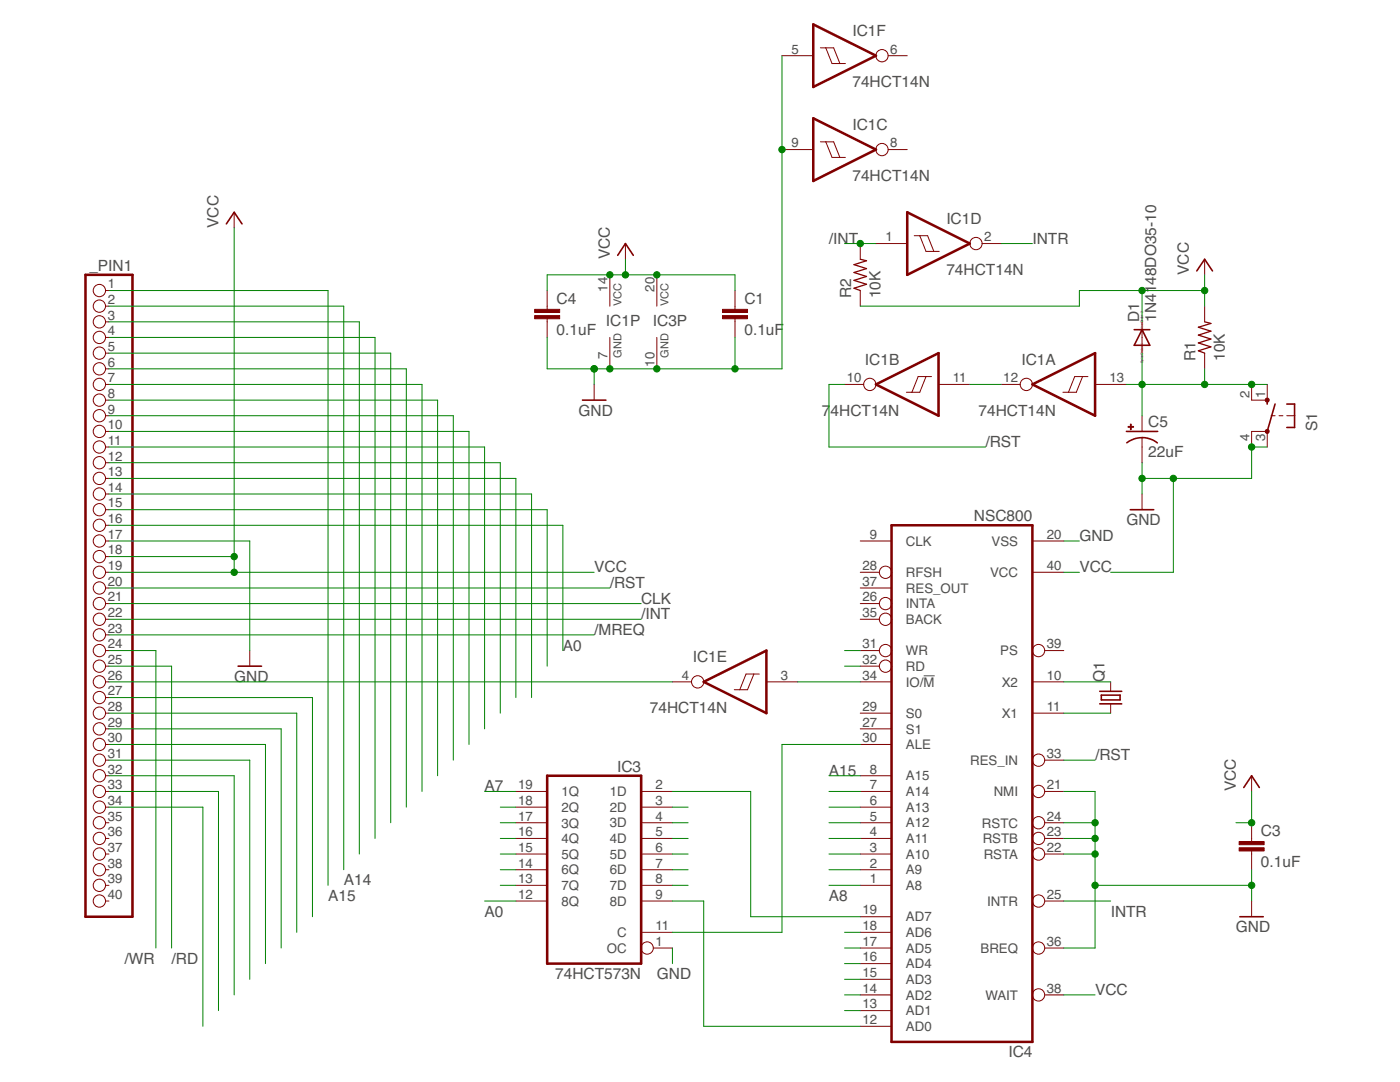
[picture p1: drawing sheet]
<svg xmlns="http://www.w3.org/2000/svg" width="279mm" height="216mm" viewBox="0 0 279 216" stroke-linecap="round" stroke-linejoin="round" font-family="sans-serif">
<path d="M184.3 134.9h2.2" fill="none" stroke="#505050" stroke-width=".2"/>
<path d="M162.3 4.9l12.5 6.2-12.5 6.3zM162.3 23.6l12.5 6.2-12.5 6.3zM17.1 54.8h9.3v128.1h-9.3zM181.1 42.4l12.4 6.2-12.4 6.2zM174.8 76.7l12.5-6.2v12.5zM206 76.7l12.5-6.2v12.5zM177.9 104.8h28.1v103.1h-28.1zM140.4 136.1l12.6-6.3v12.5zM109.2 154.8h18.8v37.5h-18.8z" fill="none" stroke="#800000" stroke-width=".51"/>
<g fill="none" stroke="#800000" stroke-width=".2">
<path d="M156.1 11.1h6.2M163.7 9.5h2.7l1.2 3.2M164.8 9.5l1.3 3.2h2.6M177.2 11.1h3.9M156.1 29.8h6.2M163.7 28.3h2.7l1.2 3.1M164.8 28.3l1.3 3.1h2.6M177.2 29.8h3.9M21.1 58h.6M46.7 42.4v3.1M109.2 58v3.7M121.7 54.8v6.3"/>
<path d="M124.8 48.6v3.1M131.1 54.8v6.3M146.7 58v3.7M171.7 48.6v3.1M171.7 58v3.1M174.8 48.6h6.3M182.5 47h2.6l1.3 3.2M183.6 47l1.2 3.2h2.7M196 48.6h3.8M240.4 51.7v3.1M21.1 61.1h.6M21.1 64.2h.6"/>
<path d="M21.1 67.3h.6M21.1 70.5h.6M21.1 73.6h.6M21.1 76.7h.6M21.1 79.8h.6M109.2 63.6v3.7M118.6 76.7v3.1M121.7 67.3v6.3M131.1 67.3v6.3M146.7 63.6v3.7M168.6 76.7h3.8M184.8 75.1l-1.2 3.2h-2.7"/>
<path d="M185.9 75.1h-2.7l-1.2 3.2M187.3 76.7h6.2M199.8 76.7h3.8M216 75.1l-1.2 3.2h-2.7M217.1 75.1h-2.6l-1.3 3.2M218.5 76.7h6.3M227.9 64.2v6.3M240.4 61.1v3.1M240.4 70.5v3.1M249.8 76.7v3.1h3.1v-3.1M21.1 83h.6M21.1 86.1h.6"/>
<path d="M21.1 89.2h.6M21.1 92.3h.6M21.1 95.5h.6M21.1 98.6h.6M227.9 83v3.1M227.9 87.3v5M227.9 98.6v3.1M249.8 89.2v-3.1h3.1v3.1M253.7 83h.8M255.2 83h.8M256.8 83h1.6M21.1 101.7h.6"/>
<path d="M21.1 104.8h.6M21.1 107.9h.6M21.1 111.1h.6M21.1 114.2h.6M21.1 117.3h.6M171.7 107.9h6.2M171.7 114.2h3.8M171.7 117.3h6.2M206 107.9h6.3M206 114.2h6.3M21.1 120.4h.6M21.1 123.6h.6"/>
<path d="M21.1 126.7h.6M21.1 129.8h.6M21.1 132.9h.6M21.1 136.1h.6M21.1 139.2h.6M49.8 129.8v3.1M134.2 136.1h3.8M150.5 134.5l-1.3 3.1h-2.7M151.5 134.5h-2.6l-1.3 3.1M153 136.1h6.2M171.7 120.4h3.8M171.7 123.6h3.8"/>
<path d="M171.7 129.8h3.8M171.7 132.9h3.8M171.7 136.1h6.2M206 136.1h6.3M208.5 129.8h3.8M221.7 136.1v1.8M21.1 142.3h.6M21.1 145.4h.6M21.1 148.5h.6M21.1 151.7h.6M21.1 154.8h.6M21.1 157.9h.6"/>
<path d="M103 157.9h6.2M128 157.9h6.2M171.7 142.3h6.2M171.7 145.4h6.2M171.7 148.5h6.2M171.7 154.8h6.2M171.7 157.9h6.2M206 142.3h6.3M208.5 151.7h3.8M208.5 157.9h3.8M221.7 140.4v1.9M249.8 154.8v3.1"/>
<path d="M21.1 161.1h.6M21.1 164.2h.6M21.1 167.3h.6M21.1 170.4h.6M21.1 173.5h.6M21.1 176.7h.6M21.1 179.8h.6M103 161.1h6.2M103 164.2h6.2M103 167.3h6.2M103 170.4h6.2M103 173.5h6.2"/>
<path d="M103 176.7h6.2M103 179.8h6.2M128 161.1h6.2M128 164.2h6.2M128 167.3h6.2M128 170.4h6.2M128 173.5h6.2M128 176.7h6.2M128 179.8h6.2M171.7 161.1h6.2M171.7 164.2h6.2M171.7 167.3h6.2"/>
<path d="M171.7 170.4h6.2M171.7 173.5h6.2M171.7 176.7h6.2M208.5 164.2h3.8M208.5 167.3h3.8M208.5 170.4h3.8M208.5 179.8h3.8M249.8 164.2v3.7M249.8 169.8v3.7M249.8 179.8v3.1M128 186h6.2M130.4 189.2h3.8"/>
<path d="M171.7 189.2h6.2M171.7 186h6.2M171.7 198.5h6.2M171.7 195.4h6.2M171.7 192.3h6.2M171.7 182.9h6.2M208.5 189.2h3.8M208.5 198.5h3.8M171.7 204.8h6.2M171.7 201.7h6.2"/>
<circle cx="176" cy="11.1" r="1.23"/>
<circle cx="176" cy="29.8" r="1.23"/>
<circle cx="19.8" cy="58" r="1.23"/>
<circle cx="194.8" cy="48.6" r="1.23"/>
<circle cx="19.8" cy="73.6" r="1.23"/>
<circle cx="19.8" cy="67.3" r="1.23"/>
<circle cx="19.8" cy="61.1" r="1.23"/>
<circle cx="19.8" cy="76.7" r="1.23"/>
<circle cx="19.8" cy="64.2" r="1.23"/>
<circle cx="19.8" cy="70.5" r="1.23"/>
<circle cx="19.8" cy="79.8" r="1.23"/>
<circle cx="173.6" cy="76.7" r="1.23"/>
<circle cx="204.8" cy="76.7" r="1.23"/>
<circle cx="19.8" cy="92.3" r="1.23"/>
<circle cx="19.8" cy="95.5" r="1.23"/>
<circle cx="19.8" cy="98.6" r="1.23"/>
<circle cx="19.8" cy="89.2" r="1.23"/>
<circle cx="19.8" cy="86.1" r="1.23"/>
<circle cx="19.8" cy="83" r="1.23"/>
<circle cx="19.8" cy="117.3" r="1.23"/>
<circle cx="19.8" cy="108" r="1.23"/>
<circle cx="19.8" cy="111.1" r="1.23"/>
<circle cx="19.8" cy="114.2" r="1.23"/>
<circle cx="19.8" cy="104.8" r="1.23"/>
<circle cx="19.8" cy="101.7" r="1.23"/>
<circle cx="176.7" cy="114.2" r="1.23"/>
<circle cx="19.8" cy="139.2" r="1.23"/>
<circle cx="19.8" cy="126.7" r="1.23"/>
<circle cx="19.8" cy="123.6" r="1.23"/>
<circle cx="19.8" cy="120.4" r="1.23"/>
<circle cx="19.8" cy="129.8" r="1.23"/>
<circle cx="19.8" cy="136.1" r="1.23"/>
<circle cx="19.8" cy="132.9" r="1.23"/>
<circle cx="139.2" cy="136.1" r="1.23"/>
<circle cx="176.7" cy="132.9" r="1.23"/>
<circle cx="176.7" cy="123.6" r="1.23"/>
<circle cx="176.7" cy="120.4" r="1.23"/>
<circle cx="176.7" cy="129.8" r="1.23"/>
<circle cx="207.3" cy="129.8" r="1.23"/>
<circle cx="19.8" cy="148.5" r="1.23"/>
<circle cx="19.8" cy="157.9" r="1.23"/>
<circle cx="19.8" cy="142.3" r="1.23"/>
<circle cx="19.8" cy="145.4" r="1.23"/>
<circle cx="19.8" cy="151.7" r="1.23"/>
<circle cx="19.8" cy="154.8" r="1.23"/>
<circle cx="207.3" cy="151.7" r="1.23"/>
<circle cx="207.3" cy="157.9" r="1.23"/>
<circle cx="19.8" cy="170.4" r="1.23"/>
<circle cx="19.8" cy="167.3" r="1.23"/>
<circle cx="19.8" cy="164.2" r="1.23"/>
<circle cx="19.8" cy="161.1" r="1.23"/>
<circle cx="19.8" cy="173.5" r="1.23"/>
<circle cx="19.8" cy="179.8" r="1.23"/>
<circle cx="19.8" cy="176.7" r="1.23"/>
<circle cx="207.3" cy="167.3" r="1.23"/>
<circle cx="207.3" cy="170.4" r="1.23"/>
<circle cx="207.3" cy="164.2" r="1.23"/>
<circle cx="207.3" cy="179.8" r="1.23"/>
<circle cx="129.2" cy="189.2" r="1.23"/>
<circle cx="207.3" cy="189.2" r="1.23"/>
<circle cx="207.3" cy="198.5" r="1.23"/>
</g>
<g fill="#800000" stroke="#800000" stroke-width=".2">
<path d="M144.2 63h5v.6h-5z"/>
<path d="M144.2 61.7h5v.7h-5z"/>
<path d="M247.3 169.2h5v.6h-5z"/>
<path d="M247.3 167.9h5v.7h-5z"/>
<path d="M106.7 63h5v.6h-5z"/>
<path d="M106.7 61.7h5v.7h-5z"/>
<path d="M225.1 85.1h1.1v.2h-1.1z"/>
<path d="M225.6 84.6h.2v1.1h-.2z"/>
</g>
<g fill="none" stroke="#800000" stroke-width=".32">
<path d="M45.2 44.7l1.5-2.3 1.6 2.3M123.3 50.9l1.5-2.3 1.6 2.3M238.8 54.1l1.6-2.4 1.6 2.4M116.2 79.8h4.7M226.4 65.8h3.1M227.9 65.8l1.6 3.1h-3.1zM252.9 79.8v.8M224.8 86.1h6.2M224.9 88.3a5 5 0 0 1 6.1 .1M254.5 80.6l-1.6 5.5M256.8 80.6h1.6v4.7h-1.6M225.6 101.7h4.7"/>
<path d="M47.5 132.9h4.7M219.5 137.9h4.4M219.8 138.7h3.7v1h-3.7zM219.5 140.4h4.4M248.2 157.1l1.6-2.3 1.5 2.3M247.4 182.9h4.7"/>
</g>
<g fill="#800000" stroke="#800000" stroke-width=".2">
<circle cx="252.9" cy="86.1" r=".41"/>
<circle cx="252.9" cy="79.8" r=".41"/>
</g>
<path d="M171.7 51.7l1.2 .3-2.5 .8 2.5 .8-2.5 .8 2.5 .8-2.5 .7 2.5 .8-2.5 .8 1.3 .5M240.4 64.2l1.3 .3-2.5 .8 2.5 .8-2.5 .8 2.5 .7-2.5 .8 2.5 .8-2.5 .8 1.2 .5" fill="none" stroke="#800000" stroke-width=".25"/>
<g fill="none" stroke="#008000" stroke-width=".2">
<path d="M156.1 11.1v62.5h-46.9v-6.3M21.7 58h43.8v118.7M46.7 45.5v68.7M109.2 58v-3.2h37.5v3.2M124.8 51.7v3.1M168.6 48.6h6.2M199.8 48.6h6.2M227.9 58v6.2M240.4 54.8v6.3M240.4 58h-25v3.1h-43.7M21.7 61.1h46.9v112.4M21.7 76.7h62.5v81.2"/>
<path d="M21.7 73.6h59.4v87.5M21.7 64.2h50v106.2M21.7 67.3h53.1v100M21.7 70.5h56.3v93.7M21.7 79.8h65.6v75M118.6 73.6v3.1M146.7 67.3v6.3M168.6 76.7h-3.2v12.5h31.3M193.5 76.7h6.3M224.8 76.7h28.1M227.9 70.5v12.5M240.4 73.6v3.1"/>
<path d="M21.7 83h68.8v68.7M21.7 89.2h75v56.2M21.7 98.6h84.4v40.6M21.7 95.5h81.3v43.7M21.7 86.1h71.9v62.4M21.7 92.3h78.1v50M227.9 92.3v6.3M234.2 95.5v18.7h-12.5M252.9 89.2h-3.1v6.3h-21.9M21.7 111.1h25M21.7 114.2h96.9M21.7 101.7h87.5v31.2"/>
<path d="M21.7 107.9h28.1v21.9M21.7 117.3h100M21.7 104.8h90.6v25M212.3 114.2h3.1M212.3 107.9h3.1M21.7 139.2h40.7v43.7M21.7 123.6h106.3M21.7 129.8h9.4v59.4M21.7 120.4h106.3M21.7 126.7h96.9M21.7 136.1h112.5M21.7 132.9h12.5v56.3"/>
<path d="M159.2 136.1h12.5M168.6 129.8h3.1M168.6 132.9h3.1M212.3 136.1h9.4M21.7 157.9h21.9v43.8M21.7 154.8h25v43.7M21.7 142.3h37.5v43.7M21.7 145.4h34.4v43.8M21.7 148.5h31.3v43.8M21.7 151.7h28.1v43.7M96.7 157.9h6.3M134.2 157.9h15.6v25h21.9"/>
<path d="M165.4 157.9h6.3M165.4 154.8h6.3M171.7 148.5h-15.6v37.5h-21.9M212.3 157.9h6.2v31.3h-6.2M212.3 142.3h9.4M212.3 151.7h6.2M249.8 157.9v6.3h-3.1M21.7 161.1h18.8v43.7M96.7 179.8h6.3M99.8 164.2h3.2M99.8 176.7h3.2M99.8 173.5h3.2"/>
<path d="M99.8 170.4h3.2M99.8 167.3h3.2M99.8 161.1h3.2M134.2 164.2h3.1M134.2 179.8h6.2v25h31.3M134.2 176.7h3.1M134.2 173.5h3.1M134.2 170.4h3.1M134.2 167.3h3.1M134.2 161.1h3.1M165.4 164.2h6.3M165.4 176.7h6.3"/>
<path d="M165.4 173.5h6.3M165.4 170.4h6.3M165.4 167.3h6.3M165.4 161.1h6.3M212.3 164.2h6.2M212.3 179.8h9.4M212.3 170.4h6.2M212.3 167.3h6.2M218.5 176.7h31.3M249.8 173.5v6.3M134.2 189.2v3.1M168.6 198.5h3.1"/>
<path d="M168.6 195.4h3.1M168.6 192.3h3.1M168.6 189.2h3.1M168.6 186h3.1M212.3 198.5h6.2M168.6 201.7h3.1"/>
</g>
<g fill="#008000" stroke="#008000" stroke-width=".2">
<circle cx="46.7" cy="111.1" r=".64"/>
<circle cx="46.7" cy="114.2" r=".64"/>
<circle cx="124.8" cy="54.8" r=".64"/>
<circle cx="121.7" cy="54.8" r=".64"/>
<circle cx="131.1" cy="54.8" r=".64"/>
<circle cx="249.8" cy="164.2" r=".64"/>
<circle cx="240.4" cy="58" r=".64"/>
<circle cx="227.9" cy="58" r=".64"/>
<circle cx="171.7" cy="48.6" r=".64"/>
<circle cx="118.6" cy="73.6" r=".64"/>
<circle cx="146.7" cy="73.6" r=".64"/>
<circle cx="121.7" cy="73.6" r=".64"/>
<circle cx="131.1" cy="73.6" r=".64"/>
<circle cx="156.1" cy="29.8" r=".64"/>
<circle cx="249.8" cy="176.7" r=".64"/>
<circle cx="218.5" cy="164.2" r=".64"/>
<circle cx="218.5" cy="167.3" r=".64"/>
<circle cx="218.5" cy="170.4" r=".64"/>
<circle cx="218.5" cy="176.7" r=".64"/>
<circle cx="249.8" cy="89.2" r=".64"/>
<circle cx="234.2" cy="95.5" r=".64"/>
<circle cx="227.9" cy="95.5" r=".64"/>
<circle cx="227.9" cy="76.7" r=".64"/>
<circle cx="240.4" cy="76.7" r=".64"/>
<circle cx="249.8" cy="76.7" r=".64"/>
</g>
<g font-size="3.1" fill="#505050">
<text x="170.1" y="7.2">IC1F</text>
<text x="170.1" y="17.4">74HCT14N</text>
<text x="170.1" y="26">IC1C</text>
<text x="170.1" y="36.1">74HCT14N</text>
<text x="43.6" y="45.5" transform="rotate(-90 43.6 45.5)">VCC</text>
<text x="188.9" y="44.7">IC1D</text>
<text x="121.7" y="51.7" transform="rotate(-90 121.7 51.7)">VCC</text>
<text x="165.4" y="48.6">/INT</text>
<text x="206" y="48.6">INTR</text>
<text x="17.8" y="54.1">_PIN1</text>
<text x="169.8" y="59.5" transform="rotate(-90 169.8 59.5)">R2</text>
<text x="175.7" y="59.5" transform="rotate(-90 175.7 59.5)">10K</text>
<text x="188.9" y="54.8">74HCT14N</text>
<text x="237.3" y="54.8" transform="rotate(-90 237.3 54.8)">VCC</text>
<text x="111.1" y="60.6">C4</text>
<text x="120.9" y="65">IC1P</text>
<text x="130.3" y="65">IC3P</text>
<text x="148.6" y="60.6">C1</text>
<text x="227.3" y="64.2" transform="rotate(-90 227.3 64.2)">D1</text>
<text x="230.8" y="64.2" transform="rotate(-90 230.8 64.2)">1N4148DO35-10</text>
<text x="111.1" y="66.9">0.1uF</text>
<text x="148.6" y="66.9">0.1uF</text>
<text x="172.6" y="72.8">IC1B</text>
<text x="203.9" y="72.8">IC1A</text>
<text x="238.6" y="72" transform="rotate(-90 238.6 72)">R1</text>
<text x="244.5" y="72" transform="rotate(-90 244.5 72)">10K</text>
<text x="115.5" y="83">GND</text>
<text x="164" y="83">7</text>
<text x="165.8" y="83">4HCT14N</text>
<text x="195.3" y="83">74HCT14N</text>
<text x="196.7" y="89.2">/RST</text>
<text x="229.2" y="85.3">C5</text>
<text x="262.9" y="86.1" transform="rotate(-90 262.9 86.1)">S1</text>
<text x="229.2" y="91.2">22uF</text>
<text x="194.4" y="103.9">NSC800</text>
<text x="215.4" y="107.9">GND</text>
<text x="224.8" y="104.8">GND</text>
<text x="118.6" y="114.2">VCC</text>
<text x="121.7" y="117.3">/RST</text>
<text x="215.4" y="114.2">VCC</text>
<text x="128" y="123.6">/INT</text>
<text x="128" y="120.4">CLK</text>
<text x="112.3" y="129.8">A0</text>
<text x="118.6" y="126.7">/MREQ</text>
<text x="46.7" y="136.1">GND</text>
<text x="138.3" y="132.2">IC1E</text>
<text x="220.4" y="136.1" transform="rotate(-90 220.4 136.1)">Q1</text>
<text x="129.7" y="142.3">74HCT14N</text>
<text x="123.1" y="154">IC3</text>
<text x="165.4" y="154.8">A15</text>
<text x="218.5" y="151.7">/RST</text>
<text x="96.7" y="157.9">A7</text>
<text x="246.7" y="157.9" transform="rotate(-90 246.7 157.9)">VCC</text>
<text x="251.7" y="166.8">C3</text>
<text x="251.7" y="173.1">0.1uF</text>
<text x="65.5" y="179.8">A15</text>
<text x="68.6" y="176.7">A14</text>
<text x="165.4" y="179.8">A8</text>
<text x="96.7" y="182.9">A0</text>
<text x="221.7" y="182.9">INTR</text>
<text x="246.7" y="186">GND</text>
<text x="24.9" y="192.3">/WR</text>
<text x="34.2" y="192.3">/RD</text>
<text x="110.8" y="195.4">74HCT573N</text>
<text x="131.1" y="195.4">GND</text>
<text x="218.5" y="198.5">VCC</text>
<text x="201.2" y="210.9">IC4</text>
</g>
<g font-size="2.6" fill="#505050">
<text x="158" y="10.7">5</text>
<text x="177.7" y="10.7">6</text>
<text x="158" y="29.4">9</text>
<text x="177.7" y="29.4">8</text>
<text x="176.7" y="48.2">1</text>
<text x="196.4" y="48.2">2</text>
<text x="21.5" y="57.5">1</text>
<text x="121.3" y="58.2" transform="rotate(-90 121.3 58.2)">14</text>
<text x="130.6" y="58.2" transform="rotate(-90 130.6 58.2)">20</text>
<text x="21.5" y="60.7">2</text>
<text x="21.5" y="63.8">3</text>
<text x="21.5" y="66.9">4</text>
<text x="21.5" y="70">5</text>
<text x="121.3" y="71.7" transform="rotate(-90 121.3 71.7)">7</text>
<text x="21.5" y="73.1">6</text>
<text x="21.5" y="76.3">7</text>
<text x="130.6" y="73.2" transform="rotate(-90 130.6 73.2)">10</text>
<text x="169" y="76.3">10</text>
<text x="190.2" y="76.3">11</text>
<text x="200.2" y="76.3">12</text>
<text x="221.4" y="76.3">13</text>
<text x="21.5" y="79.4">8</text>
<text x="21.5" y="82.5">9</text>
<text x="249.3" y="79.4" transform="rotate(-90 249.3 79.4)">2</text>
<text x="252.5" y="79.4" transform="rotate(-90 252.5 79.4)">1</text>
<text x="21.5" y="85.6">10</text>
<text x="21.5" y="88.8">11</text>
<text x="249.3" y="88" transform="rotate(-90 249.3 88)">4</text>
<text x="252.5" y="88" transform="rotate(-90 252.5 88)">3</text>
<text x="21.5" y="91.9">12</text>
<text x="21.5" y="95">13</text>
<text x="21.5" y="98.1">14</text>
<text x="21.5" y="101.3">15</text>
<text x="21.5" y="104.4">16</text>
<text x="21.5" y="107.5">17</text>
<text x="173.6" y="107.5">9</text>
<text x="208.9" y="107.5">20</text>
<text x="21.5" y="110.6">18</text>
<text x="21.5" y="113.8">19</text>
<text x="172.1" y="113.8">28</text>
<text x="180.8" y="108.9">CLK</text>
<text x="197.9" y="108.9">VSS</text>
<text x="208.9" y="113.8">40</text>
<text x="21.5" y="116.9">20</text>
<text x="172.1" y="116.9">37</text>
<text x="180.8" y="118.3">RES_OUT</text>
<text x="180.8" y="115.1">RFSH</text>
<text x="197.6" y="115.1">VCC</text>
<text x="21.5" y="120">21</text>
<text x="21.5" y="123.1">22</text>
<text x="172.1" y="123.1">35</text>
<text x="172.1" y="120">26</text>
<text x="180.8" y="124.5">BACK</text>
<text x="180.8" y="121.4">INTA</text>
<text x="21.5" y="126.3">23</text>
<text x="21.5" y="129.4">24</text>
<text x="172.1" y="129.4">31</text>
<text x="180.8" y="130.7">WR</text>
<text x="199.6" y="130.8">PS</text>
<text x="208.9" y="129.4">39</text>
<text x="21.5" y="132.5">25</text>
<text x="21.5" y="135.6">26</text>
<text x="136.1" y="135.6">4</text>
<text x="155.8" y="135.6">3</text>
<text x="172.1" y="135.6">34</text>
<text x="172.1" y="132.5">32</text>
<text x="180.8" y="137">IO/M</text>
<text x="180.8" y="133.9">RD</text>
<text x="199.9" y="137">X2</text>
<text x="208.9" y="135.6">10</text>
<text x="21.5" y="138.7">27</text>
<text x="21.5" y="141.9">28</text>
<text x="172.1" y="141.9">29</text>
<text x="180.8" y="143.2">S0</text>
<text x="199.9" y="143.3">X1</text>
<text x="208.9" y="141.9">11</text>
<text x="21.5" y="145">29</text>
<text x="21.5" y="148.1">30</text>
<text x="172.1" y="148.1">30</text>
<text x="172.1" y="145">27</text>
<text x="180.8" y="149.5">ALE</text>
<text x="180.8" y="146.4">S1</text>
<text x="21.5" y="151.2">31</text>
<text x="21.5" y="154.4">32</text>
<text x="173.6" y="154.4">8</text>
<text x="180.8" y="155.7">A15</text>
<text x="193.6" y="152.6">RES_IN</text>
<text x="208.9" y="151.2">33</text>
<text x="21.5" y="157.5">33</text>
<text x="21.5" y="160.6">34</text>
<text x="103.4" y="160.6">18</text>
<text x="103.4" y="157.5">19</text>
<text x="112.1" y="162">2Q</text>
<text x="112.1" y="158.9">1Q</text>
<text x="121.7" y="158.9">1D</text>
<text x="121.7" y="162">2D</text>
<text x="130.8" y="157.5">2</text>
<text x="130.8" y="160.6">3</text>
<text x="173.6" y="160.6">6</text>
<text x="173.6" y="157.5">7</text>
<text x="180.8" y="162">A13</text>
<text x="180.8" y="158.9">A14</text>
<text x="198.3" y="158.9">NMI</text>
<text x="208.9" y="157.5">21</text>
<text x="21.5" y="163.7">35</text>
<text x="21.5" y="166.9">36</text>
<text x="103.4" y="166.9">16</text>
<text x="103.4" y="163.7">17</text>
<text x="112.1" y="165.1">3Q</text>
<text x="121.7" y="165.1">3D</text>
<text x="130.8" y="163.7">4</text>
<text x="130.8" y="166.9">5</text>
<text x="173.6" y="166.9">4</text>
<text x="173.6" y="163.7">5</text>
<text x="180.8" y="165.1">A12</text>
<text x="196" y="165.1">RSTC</text>
<text x="208.9" y="166.9">23</text>
<text x="208.9" y="163.7">24</text>
<text x="21.5" y="170">37</text>
<text x="21.5" y="173.1">38</text>
<text x="103.4" y="173.1">14</text>
<text x="103.4" y="170">15</text>
<text x="112.1" y="171.4">5Q</text>
<text x="112.1" y="168.2">4Q</text>
<text x="121.7" y="168.2">4D</text>
<text x="121.7" y="171.4">5D</text>
<text x="130.8" y="170">6</text>
<text x="130.8" y="173.1">7</text>
<text x="173.6" y="173.1">2</text>
<text x="173.6" y="170">3</text>
<text x="180.8" y="171.4">A10</text>
<text x="180.8" y="168.2">A11</text>
<text x="196.1" y="168.2">RSTB</text>
<text x="196.3" y="171.4">RSTA</text>
<text x="208.9" y="170">22</text>
<text x="21.5" y="176.2">39</text>
<text x="21.5" y="179.4">40</text>
<text x="103.4" y="179.4">12</text>
<text x="103.4" y="176.2">13</text>
<text x="112.1" y="177.6">7Q</text>
<text x="112.1" y="174.5">6Q</text>
<text x="121.7" y="174.5">6D</text>
<text x="121.7" y="177.6">7D</text>
<text x="130.8" y="176.2">8</text>
<text x="130.8" y="179.4">9</text>
<text x="173.6" y="176.2">1</text>
<text x="180.8" y="177.6">A8</text>
<text x="180.8" y="174.5">A9</text>
<text x="208.9" y="179.4">25</text>
<text x="112.1" y="180.7">8Q</text>
<text x="121.7" y="180.7">8D</text>
<text x="130.8" y="185.6">11</text>
<text x="172.1" y="185.6">18</text>
<text x="172.1" y="182.5">19</text>
<text x="180.8" y="183.9">AD7</text>
<text x="197" y="180.7">INTR</text>
<text x="121.1" y="190.1">OC</text>
<text x="123.2" y="187">C</text>
<text x="130.8" y="188.7">1</text>
<text x="172.1" y="191.8">16</text>
<text x="172.1" y="188.7">17</text>
<text x="180.8" y="190.1">AD5</text>
<text x="180.8" y="187">AD6</text>
<text x="195.7" y="190.1">BREQ</text>
<text x="208.9" y="188.7">36</text>
<text x="172.1" y="195">15</text>
<text x="180.8" y="196.3">AD3</text>
<text x="180.8" y="193.2">AD4</text>
<text x="172.1" y="201.2">13</text>
<text x="172.1" y="198.1">14</text>
<text x="180.8" y="202.6">AD1</text>
<text x="180.8" y="199.5">AD2</text>
<text x="196.7" y="199.5">WAIT</text>
<text x="208.9" y="198.1">38</text>
<text x="172.1" y="204.3">12</text>
<text x="180.8" y="205.7">AD0</text>
</g>
<g font-size="2.2" fill="#505050">
<text x="124" y="61.1" transform="rotate(-90 124 61.1)">VCC</text>
<text x="133.4" y="61.1" transform="rotate(-90 133.4 61.1)">VCC</text>
<text x="124" y="71.4" transform="rotate(-90 124 71.4)">GND</text>
<text x="133.4" y="71.4" transform="rotate(-90 133.4 71.4)">GND</text>
</g>
<g font-size=".7" fill="#800080">
<text x="228.2" y="68.8" transform="rotate(-90 228.2 68.8)">1</text>
<text x="228.2" y="66.3" transform="rotate(-90 228.2 66.3)">SpiceOrder 2</text>
<text x="228.2" y="72.5" transform="rotate(-90 228.2 72.5)">SpiceOrder</text>
</g>
</svg>
